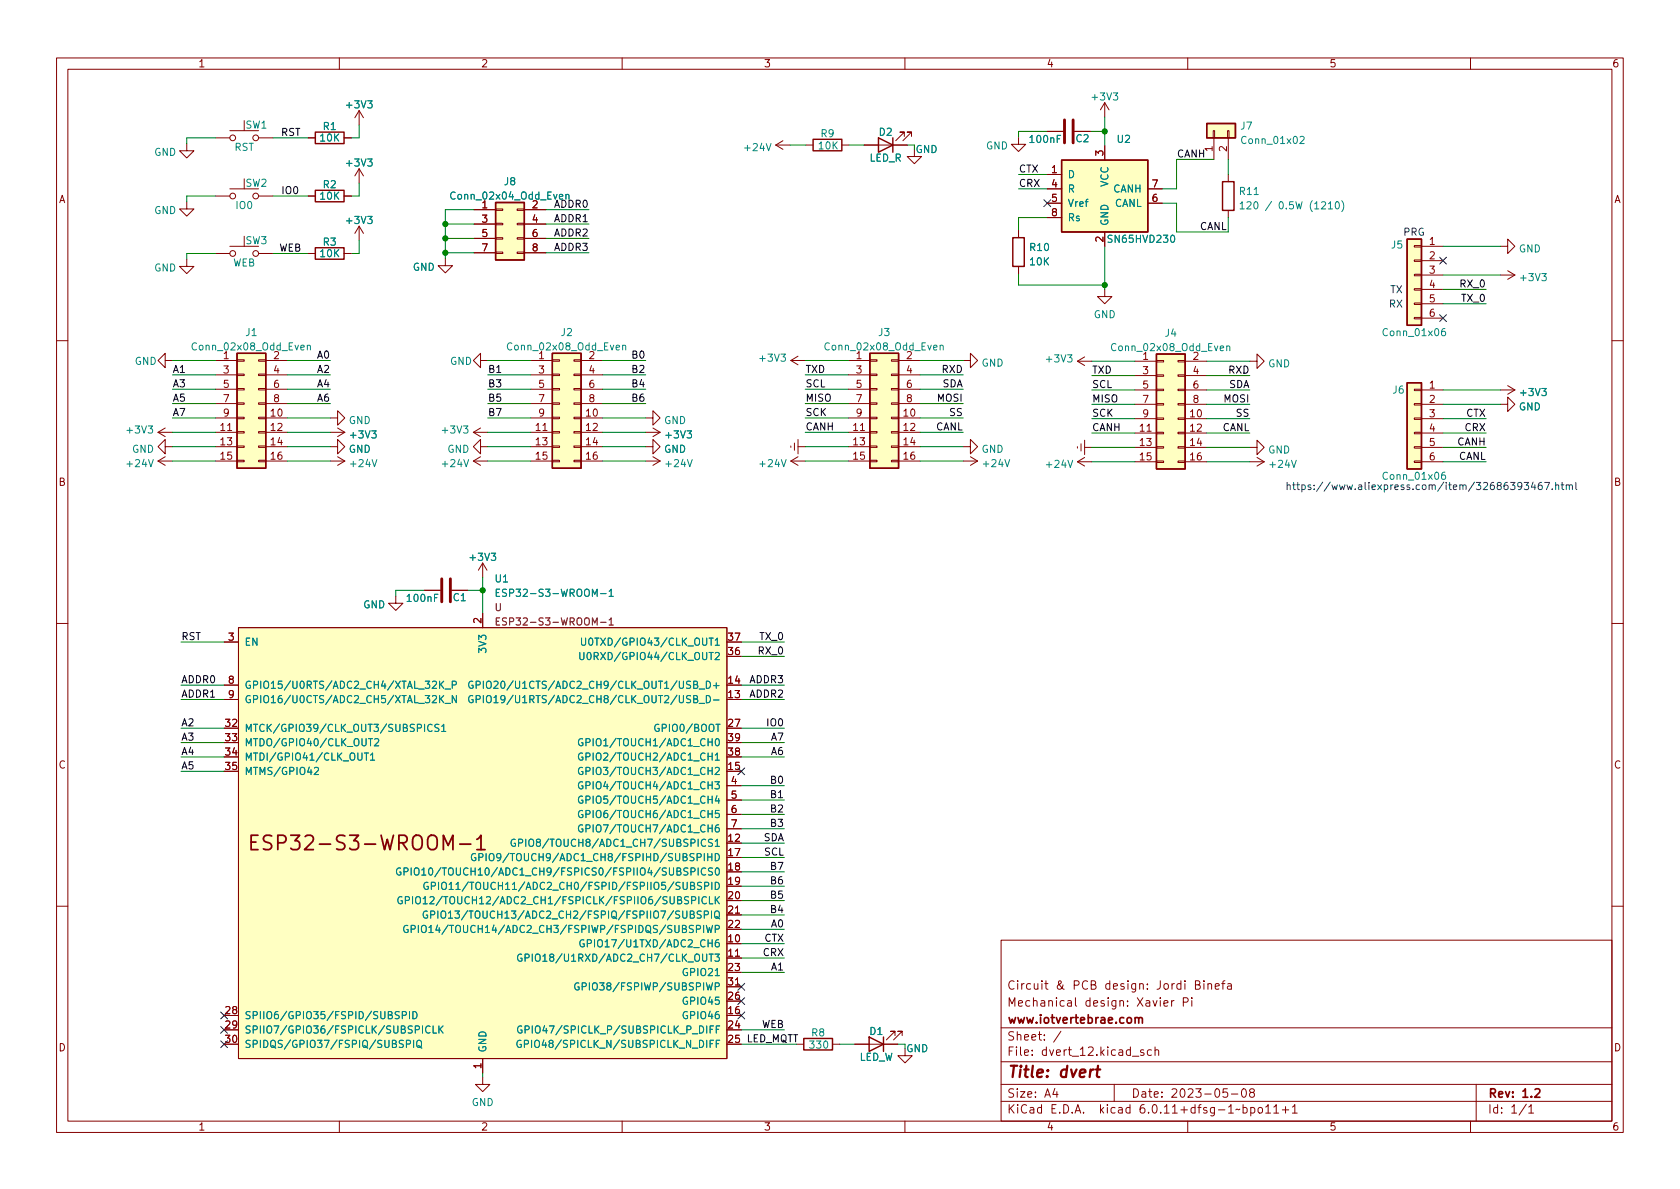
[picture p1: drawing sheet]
<svg xmlns="http://www.w3.org/2000/svg" width="297mm" height="210mm" viewBox="0 0 297 210" stroke-linecap="round" stroke-linejoin="round" font-family="sans-serif">
<g fill="none" stroke="#840000" stroke-width=".18">
<path d="M10 10.2h277v190.1h-277zM12 12.2h273v186.1h-273zM60 10.2v2M63.5 19.6l-.8 1.2M63.5 19.6v2.5M63.5 19.6l.8 1.2M110 10.2v2M160 10.2v2M195.3 18.2l-.7 1.2M195.3 18.2v2.5M195.3 18.2l.8 1.2M210 10.2v2"/>
<path d="M260 10.2v2M33 25.4v1.3h1.3l-1.3 1.2-1.3-1.2h1.3M33 35.7v1.3h1.3l-1.3 1.2-1.3-1.2h1.3M38.1 24.4h2.5M38.1 34.7h2.5M40.6 33.4h5.1M40.6 23.1h5.1M45.7 24.4h2.6M45.7 34.7h2.6M54.5 24.4h1.3M54.5 34.7h1.3M60.8 24.4h1.3"/>
<path d="M60.8 34.7h1.3M63.5 29.8v2.6M63.5 40v2.5M63.5 29.8l-.8 1.3M63.5 29.8l.8 1.3M63.5 40l-.8 1.3M63.5 40l.8 1.3M83.8 37.1h3.8M83.8 39.6h3.8M87.6 39.5h1.3v.2h-1.3zM87.6 37h1.3v.2h-1.3zM91.4 39.5h1.3v.2h-1.3z"/>
<path d="M91.4 37h1.3v.2h-1.3zM92.7 37.1h3.8M92.7 39.6h3.8M137.2 25.6h2.5M137.2 25.6l1.2 .8M138.4 24.9l-1.2 .7M142.5 25.6h1.3M148.8 25.6h1.3M152.8 25.6h7.6M159.9 24.1v-.7h-.8h.8l-1.5 1.5M161.2 24.1v-.7h-.8h.8l-1.6 1.5M161.7 26.4v1.3h1.2l-1.2 1.3-1.3-1.3h1.3"/>
<path d="M180.1 24.3v1.2h1.3l-1.3 1.3-1.3-1.3h1.3M185.2 30.9h2.5M185.2 33.4h2.5M185.2 35.9h2.5M185.2 38.5h2.5M185.2 23.2h2.8M190 23.2h2.8M195.3 25.8v2.5M202.9 33.4h2.6M202.9 35.9h2.6M214.5 23.1h.3v1.3h-.3zM214.6 24.4v3.8"/>
<path d="M217 23.1h.3v1.3h-.3zM217.2 24.4v3.8M217.2 30.9v1.2M217.2 37.2v1.3M33 45.8v1.3h1.3l-1.3 1.3-1.3-1.3h1.3M38.1 44.8h2.5M40.6 43.6h5.1M45.7 44.8h2.6M54.5 44.8h1.3M60.8 44.8h1.3M78.7 45.7v1.3h1.3l-1.3 1.3-1.2-1.3h1.2M83.8 42.2h3.8"/>
<path d="M83.8 44.7h3.8M87.6 44.6h1.3v.2h-1.3zM87.6 42h1.3v.3h-1.3zM91.4 44.6h1.3v.2h-1.3zM91.4 42h1.3v.3h-1.3zM92.7 42.2h3.8M92.7 44.7h3.8M180.1 40.8v1.2M180.1 47.1v1.3M195.3 51.2v1.2h1.3l-1.3 1.3-1.2-1.3h1.2M195.3 41v2.6M250.1 56.1h1.2v.3h-1.2z"/>
<path d="M250.1 53.6h1.2v.2h-1.2zM250.1 51h1.2v.3h-1.2zM250.1 48.5h1.2v.3h-1.2zM250.1 46h1.2v.2h-1.2zM250.1 43.4h1.2v.3h-1.2zM251.3 48.6h3.8M251.3 43.6h3.8M251.3 46.1h3.8M251.3 51.2h3.8M251.3 53.7h3.8M251.3 56.3h3.8M265.3 43.6h1.3v-1.3l1.2 1.3-1.2 1.2v-1.2"/>
<path d="M265.3 48.6h2.5M266.6 47.9l1.2 .7M267.8 48.6l-1.2 .8M10 60.2h2M27.9 76.4h2.6M27.9 76.4l1.3 .8M29.2 79v-1.3l-1.3 1.3 1.3 1.3v-1.3h1.3M29.2 63.7v-1.2l-1.3 1.2 1.3 1.3v-1.3h1.3M29.2 75.7l-1.3 .7M38.1 76.4h3.8M38.1 79h3.8M38.1 63.7h3.8"/>
<path d="M38.1 73.9h3.8M38.1 66.3h3.8M38.1 68.8h3.8M38.1 71.4h3.8M40.2 76.1h.8M41.9 78.9h1.3v.2h-1.3zM41.9 76.3h1.3v.3h-1.3zM41.9 73.8h1.3v.2h-1.3zM41.9 71.2h1.3v.3h-1.3zM41.9 68.7h1.3v.3h-1.3zM41.9 66.2h1.3v.2h-1.3zM41.9 63.6h1.3v.3h-1.3z"/>
<path d="M45.7 78.9h1.3v.2h-1.3zM45.7 76.3h1.3v.3h-1.3zM45.7 73.8h1.3v.2h-1.3zM45.7 71.2h1.3v.3h-1.3zM45.7 68.7h1.3v.3h-1.3zM45.7 66.2h1.3v.2h-1.3zM45.7 63.6h1.3v.3h-1.3zM47 76.4h3.8M47 79h3.8M47 63.7h3.8M47 73.9h3.8M47 66.3h3.8"/>
<path d="M47 68.8h3.8M47 71.4h3.8M58.4 79h1.3v-1.3l1.3 1.3-1.3 1.3v-1.3M58.4 73.9h1.3v-1.3l1.3 1.3-1.3 1.3v-1.3M58.4 76.4h2.6M59.7 75.7l1.3 .7M61 76.4l-1.3 .8M83.7 76.4h2.5M83.7 76.4l1.3 .8M85 79v-1.3l-1.3 1.3 1.3 1.3v-1.3h1.2M85 63.7v-1.2l-1.3 1.2 1.3 1.3v-1.3h1.2M85 75.7l-1.3 .7"/>
<path d="M93.9 76.4h3.8M93.9 79h3.8M93.9 63.7h3.8M93.9 73.9h3.8M93.9 66.3h3.8M93.9 68.8h3.8M93.9 71.4h3.8M96 76.1h.7M97.7 78.9h1.2v.2h-1.2zM97.7 76.3h1.2v.3h-1.2zM97.7 73.8h1.2v.2h-1.2zM97.7 71.2h1.2v.3h-1.2z"/>
<path d="M97.7 68.7h1.2v.3h-1.2zM97.7 66.2h1.2v.2h-1.2zM97.7 63.6h1.2v.3h-1.2zM101.5 78.9h1.2v.2h-1.2zM101.5 76.3h1.2v.3h-1.2zM101.5 73.8h1.2v.2h-1.2zM101.5 71.2h1.2v.3h-1.2zM101.5 68.7h1.2v.3h-1.2zM101.5 66.2h1.2v.2h-1.2zM101.5 63.6h1.2v.3h-1.2zM102.7 76.4h3.9M102.7 79h3.9"/>
<path d="M102.7 63.7h3.9M102.7 73.9h3.9M102.7 66.3h3.9M102.7 68.8h3.9M102.7 71.4h3.9M114.2 73.9h1.2v-1.3l1.3 1.3-1.3 1.3v-1.3M114.2 79h1.2v-1.3l1.3 1.3-1.3 1.3v-1.3M114.2 76.4h2.5M115.4 75.7l1.3 .7M116.7 76.4l-1.3 .8M139.8 78.9v.2M139.8 63.7h2.6"/>
<path d="M139.8 63.7l1.3 .8M140.5 78.4v1.2M141.1 79h1.3M141.1 77.7v2.6M141.1 63l-1.3 .7M150 76.4h3.8M150 79h3.8M150 63.7h3.8M150 73.9h3.8M150 66.3h3.8M150 68.8h3.8M150 71.4h3.8"/>
<path d="M152.1 76.1h.8M153.8 78.9h1.3v.2h-1.3zM153.8 76.3h1.3v.3h-1.3zM153.8 73.8h1.3v.2h-1.3zM153.8 71.2h1.3v.3h-1.3zM153.8 68.7h1.3v.3h-1.3zM153.8 66.2h1.3v.2h-1.3zM153.8 63.6h1.3v.3h-1.3zM157.6 78.9h1.3v.2h-1.3zM157.6 76.3h1.3v.3h-1.3zM157.6 73.8h1.3v.2h-1.3zM157.6 71.2h1.3v.3h-1.3z"/>
<path d="M157.6 68.7h1.3v.3h-1.3zM157.6 66.2h1.3v.2h-1.3zM157.6 63.6h1.3v.3h-1.3zM158.9 76.4h3.8M158.9 79h3.8M158.9 63.7h3.8M158.9 73.9h3.8M158.9 66.3h3.8M158.9 68.8h3.8M158.9 71.4h3.8M170.3 63.7h1.3v-1.2l1.2 1.2-1.2 1.3v-1.3M170.3 79h1.3v-1.3l1.2 1.3-1.2 1.3v-1.3"/>
<path d="M190.5 63.9l1.3 .7M190.5 63.9h2.5M190.5 79v.2M191.1 78.5v1.3M191.8 79.1h1.2M191.8 63.1l-1.3 .8M191.8 77.8v2.6M200.7 69h3.8M200.7 71.5h3.8M200.7 74h3.8M200.7 76.6h3.8M200.7 79.1h3.8"/>
<path d="M200.7 63.9h3.8M200.7 66.4h3.8M202.8 76.3h.7M204.5 79h1.2v.2h-1.2zM204.5 76.4h1.2v.3h-1.2zM204.5 73.9h1.2v.3h-1.2zM204.5 71.4h1.2v.2h-1.2zM204.5 68.8h1.2v.3h-1.2zM204.5 66.3h1.2v.2h-1.2zM204.5 63.7h1.2v.3h-1.2zM208.3 79h1.2v.2h-1.2zM208.3 76.4h1.2v.3h-1.2z"/>
<path d="M208.3 73.9h1.2v.3h-1.2zM208.3 71.4h1.2v.2h-1.2zM208.3 68.8h1.2v.3h-1.2zM208.3 66.3h1.2v.2h-1.2zM208.3 63.7h1.2v.3h-1.2zM209.5 69h3.9M209.5 71.5h3.9M209.5 74h3.9M209.5 76.6h3.9M209.5 79.1h3.9M209.5 63.9h3.9M209.5 66.4h3.9"/>
<path d="M221 79.1h1.2v-1.3l1.3 1.3-1.3 1.3v-1.3M221 63.9h1.2v-1.3l1.3 1.3-1.3 1.2v-1.2M250.1 79h1.2v.2h-1.2zM250.1 76.4h1.2v.3h-1.2zM250.1 73.9h1.2v.3h-1.2zM250.1 71.4h1.2v.2h-1.2zM250.1 68.8h1.2v.3h-1.2zM251.3 69h3.8M251.3 71.5h3.8M251.3 74h3.8M251.3 76.6h3.8M251.3 79.1h3.8"/>
<path d="M265.3 71.5h1.3v-1.3l1.2 1.3-1.2 1.3v-1.3M265.3 69h2.5M266.6 68.2l1.2 .8M267.8 69l-1.2 .7M285 60.2h2M27.9 81.5h2.6M27.9 81.5l1.3 .8M29.2 80.8l-1.3 .7M38.1 81.5h3.8M41.9 81.4h1.3v.3h-1.3zM45.7 81.4h1.3v.3h-1.3zM47 81.5h3.8"/>
<path d="M58.4 81.5h2.6M59.7 80.8l1.3 .7M61 81.5l-1.3 .8M83.7 81.5h2.5M83.7 81.5l1.3 .8M85 80.8l-1.3 .7M85.3 99.6v2.5M85.3 99.6l-.7 1.2M85.3 99.6l.8 1.2M93.9 81.5h3.8M97.7 81.4h1.2v.3h-1.2zM101.5 81.4h1.2v.3h-1.2z"/>
<path d="M102.7 81.5h3.9M114.2 81.5h2.5M115.4 80.8l1.3 .7M116.7 81.5l-1.3 .8M139.8 81.5h2.6M139.8 81.5l1.3 .8M141.1 80.8l-1.3 .7M150 81.5h3.8M153.8 81.4h1.3v.3h-1.3zM157.6 81.4h1.3v.3h-1.3zM158.9 81.5h3.8M170.3 81.5h2.5"/>
<path d="M171.6 80.8l1.2 .7M172.8 81.5l-1.2 .8M190.5 81.7h2.5M190.5 81.7l1.3 .7M191.8 80.9l-1.3 .8M200.7 81.7h3.8M204.5 81.5h1.2v.3h-1.2zM208.3 81.5h1.2v.3h-1.2zM209.5 81.7h3.9M221 81.7h2.5M222.2 80.9l1.3 .8M223.5 81.7l-1.3 .7"/>
<path d="M250.1 81.5h1.2v.3h-1.2zM251.3 81.7h3.8M10 110.2h2M39.6 113.5h2.6M42.2 111h86.3v76.2h-86.3zM70 105.4v1.3h1.2l-1.2 1.2-1.3-1.2h1.3M75.1 104.4h2.8M79.9 104.4h2.8M85.3 108.5v2.5M128.5 113.5h2.6M128.5 116.1h2.6M285 110.2h2"/>
<path d="M39.6 123.7h2.6M39.6 121.2h2.6M39.6 136.4h2.6M39.6 128.8h2.6M39.6 131.3h2.6M39.6 133.9h2.6M128.5 123.7h2.6M128.5 121.2h2.6M128.5 136.4h2.6M128.5 128.8h2.6M128.5 131.3h2.6M128.5 133.9h2.6"/>
<path d="M128.5 138.9h2.6M128.5 149.1h2.6M128.5 151.6h2.6M128.5 154.2h2.6M128.5 156.7h2.6M128.5 159.3h2.6M128.5 141.5h2.6M128.5 144h2.6M128.5 146.6h2.6M10 160.2h2M39.6 179.6h2.6M128.5 166.9h2.6"/>
<path d="M128.5 169.4h2.6M128.5 179.6h2.6M128.5 161.8h2.6M128.5 164.3h2.6M128.5 172h2.6M128.5 177h2.6M128.5 174.5h2.6M130 169.1h.8M130 161.5h.8M130 174.2h.8M177 166.3h108v32h-108zM184.7 173.9h.6"/>
<path d="M184.9 173.4v1.3l.4 .2M188.8 177h.6v.9M189.4 177.3l-.5 .1a.29 .29 0 0 0-.2 .2 .29 .29 0 0 0 .2 .3h.5M190.1 176.4v1.3l.3 .2M199.4 177.8v.1M199.4 177v.1M202.9 174.8v.1M202.9 174v.1M285 160.2h2M39.6 184.7h2.6M39.6 182.1h2.6M60 198.3v2"/>
<path d="M85.3 190.5v1.3h1.3l-1.3 1.2-1.2-1.2h1.2M85.3 187.2v2.5M110 198.3v2M128.5 184.7h2.6M128.5 182.1h2.6M140.8 184.7h1.3M147.2 184.7h1.3M151.1 184.7h7.6M158.2 183.1v-.7h-.7h.7l-1.5 1.5M159.5 183.1v-.7h-.8h.8l-1.5 1.5M160 198.3v2M160 185.4v1.3h1.3l-1.3 1.3-1.3-1.3h1.3"/>
<path d="M177 194.8h108M177 191.8h108M177 187.8h108M177 181.8h108M182.5 186.5v.1M182.5 185.7v.1M184.6 183.8v.1M184.6 183v.1M187.6 182.4l-1.3 1.9M197 191.8v3M203.6 185.7l-.5-.1-.2 .3v.4l.1 .3h.6M204.2 185.8l.2-.2 .4 .1 .1 .9"/>
<path d="M204.2 185.1v1.5M210 198.3v2M217.7 193.5h1.2M219.7 192.6l.2-.1a.81 .81 0 0 1 .5 .7 .81 .81 0 0 1-.3 .8h-.1a.81 .81 0 0 1-.6-.6 .81 .81 0 0 1 .3-.8zM221.2 193.2l-.3-.3 .1-.2 .2-.2 .4 .1 .2 .2-.1 .2-.6 .2-.2 .3 .1 .4 .2 .1h.4l.2-.3-.1-.4-.2-.1M223.8 196.8h.8M225.2 195.8l.4-.5v1.5M225.2 196.8h.9M226.7 196.3h1.2M227.3 195.7v1.1M228.5 195.8l.4-.5v1.5M228.5 196.8h.9"/>
<path d="M260 198.3v2M261 191.8v6.5M270.3 195.8l.4-.5v1.5M270.3 196.8h.9"/>
<circle cx="41.1" cy="34.7" r=".51"/>
<circle cx="41.1" cy="24.4" r=".51"/>
<circle cx="45.2" cy="34.7" r=".51"/>
<circle cx="45.2" cy="24.4" r=".51"/>
<circle cx="41.1" cy="44.8" r=".51"/>
<circle cx="45.2" cy="44.8" r=".51"/>
</g>
<path d="M200.7 180.1l.2-.2 .4 .1v.9M201.3 180.1l.3-.2 .3 .1 .1 .9" fill="none" stroke="#840000" stroke-width=".3"/>
<g fill="none" stroke="#008484" stroke-width=".18">
<path d="M65 17.8h.8l-.4 .5 .3 .1v.6l-.1 .1-.6-.1M196.8 16.4h.8l-.4 .5 .4 .1v.6l-.2 .1-.6-.1M65 28.1h.8l-.4 .5 .3 .1v.6l-.1 .1-.6-.1M65 38.3h.8l-.4 .5 .3 .1v.5l-.1 .1-.6-.1M98.9 34.8l.6-.1v-.3h-.4l-.2 .2 .1 .6h.5M100.1 34.5l.1-.1h.3l.1 .8M100.1 34.4v.8M135.5 25.4l.4 1.3 .4-1.3M187.5 23.9h-.6v1.3M221.7 34.4h.8M229.9 24.2l.4-.1 .3 .4-.8 .9h.8M237.2 35.5a1.46 1.46 0 0 1 0 1.9"/>
<path d="M207.1 41.7l.2-.1a.68 .68 0 0 1 .4 .6 .68 .68 0 0 1-.4 .7l-.2-.2-.1-.3zM255.5 58.1l-.4 .1a.86 .86 0 0 0 0 1.2l.4-.2 .1-.4-.2-.2h-.4l-.1 .2M272.6 48.4h.8l-.4 .5 .3 .1v.5l-.1 .1-.6-.1M26.2 75.3h.8l-.4 .5 .3 .1v.6l-.2 .1-.5-.1M53.2 61.5l.6-.2-.1-.2-.3-.1-.2 .2v.6h.5M54.3 61.2l.2-.2 .3 .1 .1 .8M54.3 61v.9M65.7 76.2h.8l-.4 .5 .4 .1v.5l-.2 .2-.6-.2M82 75.3h.7l-.4 .5 .4 .1v.6l-.2 .1-.5-.1M108.9 61.5l.6-.2v-.2l-.4-.1-.2 .2 .1 .6h.5M110.1 61.2l.2-.2 .3 .1v.8M110.1 61v.9"/>
<path d="M121.5 76.2h.8l-.5 .5 .4 .1v.5l-.2 .2-.5-.2M138.1 62.6h.8l-.5 .5 .4 .1v.6l-.2 .1-.5-.1M165.1 61.5l.6-.2-.1-.2-.3-.1-.2 .2v.6h.5M166.2 61.2l.2-.2 .3 .1 .1 .8M166.2 61v.9M188.8 62.7h.7l-.4 .5 .4 .2v.5l-.2 .1-.5-.1M215.7 61.6l.7-.1-.1-.3h-.4l-.2 .2 .1 .6h.5M216.9 61.3l.2-.1h.3v.8M216.9 61.2v.8M272.6 68.7h.8l-.4 .5 .3 .1v.5l-.1 .2-.6-.2M26.3 81.3l.4 1.2 .4-1.2M65.8 81.3l.4 1.2 .4-1.2"/>
<path d="M82 81.3l.4 1.2 .5-1.2M86.9 97.8h.7l-.4 .5 .4 .1v.6l-.2 .1-.5-.1M121.5 81.3l.5 1.2 .4-1.2M138.1 81.3l.5 1.2 .4-1.2M177.7 81.3l.4 1.2 .4-1.2M188.8 81.4l.4 1.3 .5-1.3M228.3 81.4l.5 1.3 .4-1.3M255.5 83.5l-.4 .1a.86 .86 0 0 0 0 1.2l.4-.2 .1-.4-.2-.2h-.4l-.1 .2M77.4 105.1h-.6v1.3M104.7 105.5v-1.3l.5 .9 .4-.9v1.3M106.2 105h1M107.7 104.5l.4-.3v1.3"/>
<path d="M107.7 105.5h.7M125.4 115.4h.7M125.4 112.8h.7M125.7 112.8v1.3M125.7 115.4v1.2M126.5 115.5l.4-.1 .3 .3-.8 .9h.8M126.5 113.2l.3-.4v1.3M126.5 114.1h.7M55.6 135.8l.5-.1 .2 .4-.8 .9h.8M64.8 133.2v1.2M65.5 133.5l.4-.3v1.2M65.5 130.6v1.3"/>
<path d="M65.5 134.4h.7M66.2 130.7l.5-.1 .3 .4-.8 .9h.8M76.4 128.2a.6 .6 0 0 0-.8 .4 .6 .6 0 0 0 .6 .7l.2-.1M77.6 128.1h-.5l-.2 .1v.4l.6 .2 .1 .3-.2 .2h-.5M77.7 120.5v1.2M77.7 123v1.3M77.9 121l.6 .7M77.9 123.5l.6 .8M78.1 128.4l.4-.3v1.2M78.1 129.3h.7M78.5 120.5l-.8 .7M78.5 123l-.8 .7"/>
<path d="M78.7 124.4h1M78.7 121.8h1M80 121.1h.6l.1-.2-.1-.3-.6-.1v1.2M80.7 123v1.3l-.7-1.3v1.3M122.1 123.1l-.5-.1-.2 .1v.4l.6 .2 .1 .3-.2 .3-.5-.1M122.7 123.6l.5-.1 .1-.1v-.3l-.6-.1v1.3h.4l.2-.2 .1-.3-.3-.2M122.7 121.1l.5-.1 .1-.2v-.2l-.6-.1v1.2h.4l.2-.1 .1-.3-.3-.2M123.6 124.4h1M123.6 121.8h1M124.9 123a.64 .64 0 0 1 .7 .6 .64 .64 0 0 1-.7 .7zM124.9 120.5a.64 .64 0 0 1 .7 .6 .64 .64 0 0 1-.7 .6zM125.2 133.2v1.2"/>
<path d="M125.2 136.3h.7M125.2 133.8h.7M125.2 131.2h.7M125.2 138.8h.7M125.9 130.6v1.3M125.9 133.2v1.2M125.9 135.7v1.3M125.9 138.2v1.3M126.2 123.8h.9M126.2 121.2h.9M126.4 138.2h.8l-.4 .5 .3 .1v.6l-.2 .1-.5-.1M126.5 135.8l.4-.1 .3 .4-.8 .9h.8"/>
<path d="M126.5 133.5l.3-.3v1.2M126.5 134.4h.7M126.6 130.7l.2-.1a.68 .68 0 0 1 .4 .7 .68 .68 0 0 1-.4 .6l-.2-.1-.1-.4zM126.6 128.1h.7M126.6 120.8v.9M126.9 128.1v1.2M120.8 156v1l.2 .3 .4-.1 .1-.2v-1M121.6 153.5h-.5l-.2 .2 .1 .3 .6 .3v.3l-.2 .1h-.5M121.7 158.6h-.4l-.2 .1v.3l.5 .3 .1 .3-.2 .2h-.5M122.1 156.6h.6l.1-.2-.1-.3-.6-.1v1.3h.5l.2-.1v-.3l-.3-.3M122.2 154.1h.6l.1-.2-.1-.3-.6-.1v1.2M122.3 159.2h.6l.1-.2v-.3l-.7-.1v1.2"/>
<path d="M123.3 151.6l.6-.1 .1-.1-.1-.3-.6-.2v1.3M123.4 153.5v1.2M123.6 158.6v1.2M124 156.1l-.4-.1-.2 .1v.4l.5 .2 .1 .3-.2 .3-.5-.1M124.5 150.9v1.3M124.6 156.7l.6-.1 .1-.2v-.3l-.7-.1v1.3M124.8 148.5a.6 .6 0 0 0-.9 .4 .6 .6 0 0 0 .6 .8l.3-.2M124.8 153.6a.6 .6 0 0 0-.9 .4 .6 .6 0 0 0 .6 .7l.3-.1M124.9 158.7a.6 .6 0 0 0-.8 .4 .6 .6 0 0 0 .5 .7l.3-.1M125.1 150.9v1.3M125.1 151.5h.8M125.2 141.4h.7"/>
<path d="M125.2 143.9h.7M125.2 146.5h.7M125.4 158.6v1.2h.6M125.9 150.9v1.3M125.9 156v1.3M125.9 140.8v1.2M125.9 143.3v1.3M125.9 145.9v1.2M126 148.5l-.5-.1-.2 .2 .1 .3 .5 .3v.3l-.2 .2-.4-.1M126 153.5h-.5l-.2 .2 .1 .3 .5 .3v.3l-.2 .1h-.4M126.5 148.8l.3-.4v1.3M126.5 150.9a.64 .64 0 0 1 .7 .7 .64 .64 0 0 1-.7 .6z"/>
<path d="M126.5 156a.64 .64 0 0 1 .7 .7 .64 .64 0 0 1-.7 .6zM126.5 149.7h.7M126.5 158.6v1.2M126.6 153.6l.2-.1a.68 .68 0 0 1 .4 .6 .68 .68 0 0 1-.4 .6l-.2-.1-.1-.3zM126.6 159.1l.6 .7M126.8 140.7l-.3 .9h.8M127.1 145.9h-.4a.85 .85 0 0 0 0 1.2l.4-.1 .1-.4-.3-.3h-.2l-.2 .3M127.1 141.2v.8M127.1 143.3h-.6v.6l.1-.1 .5 .1 .1 .1-.1 .5-.2 .1-.4-.1M127.2 158.6l-.7 .7M70.6 178.9h-.5l-.2 .1v.4l.6 .2 .1 .3-.3 .2h-.4M71.1 179.5h.6l.2-.2-.1-.3-.7-.1v1.2"/>
<path d="M72.4 178.9v1.2M73 178.9a.64 .64 0 0 1 .7 .6 .64 .64 0 0 1-.7 .6zM120.7 161.1v1l.3 .3 .3-.1 .1-.2v-1M122 161.7l.6-.1 .1-.1v-.3l-.7-.1v1.3h.5l.2-.2 .1-.3-.3-.2M122.6 163.7l-.5-.1-.2 .2v.3l.6 .3 .1 .3-.2 .2-.5-.1M123.1 164.3l.6-.1 .2-.1-.1-.3-.7-.2v1.3M124 161.2l-.5-.1-.2 .1v.4l.6 .2 .1 .3-.3 .3-.4-.1M124.2 168.7v1l.3 .3 .3-.1 .2-.2v-1M124.4 163.6v1.3M124.5 161.8l.6-.1 .2-.2-.1-.3-.7-.1v1.3M124.9 163.6l.3 1.3 .2-.9 .3 .9 .3-1.3M124.9 173.8l.3 1.3 .2-.9 .3 .9 .3-1.3"/>
<path d="M125.2 166.2v1.2M125.2 166.8h.7M125.4 168.7h.7M125.7 168.7v1.3M125.8 161.1v1.3M125.9 166.2v1.2M126.4 168.7h.8l-.4 .5 .3 .1v.6l-.2 .1-.5-.1M126.4 161.3l.2-.2a.43 .43 0 0 1 .6 .4v.4a.42 .42 0 0 1-.4 .5 .42 .42 0 0 1-.5-.5zM126.5 164.3l.6-.1 .1-.1-.1-.3-.6-.2v1.3M126.5 174.5l.6-.1 .1-.2-.1-.3-.6-.1v1.3M126.5 172.5h.7M126.6 162.1l.7 .4"/>
<path d="M127.1 166.2h-.4a.85 .85 0 0 0 0 1.2l.4-.1 .1-.4-.3-.2h-.2l-.2 .2M71.9 184.6h.6l.1-.2-.1-.3-.6-.1v1.2M73.1 184v1.2M73.7 184.1l.3-.1a.43 .43 0 0 1 .5 .4v.4a.42 .42 0 0 1-.4 .4 .42 .42 0 0 1-.4-.4zM73.9 184.9l.7 .4M74.7 181.4v1.3M76 181.5a.6 .6 0 0 0-.8 .5 .6 .6 0 0 0 .6 .7l.2-.1M76.6 181.4v1.3h.6M77.6 181.4v1.3M77.8 182l.5 .7M78.3 181.4l-.7 .7M125 181.4v1.3"/>
<path d="M125 184v1.2M125.6 182h.4M125.6 184.6h.4M126.2 181.4h-.6v1.3M126.2 184h-.6v1.2M126.6 182h.5M126.6 184.6h.5M127.3 181.4h-.7v1.3M127.3 184h-.7v1.2"/>
</g>
<g fill="none" stroke="#840000" stroke-width=".25">
<path d="M55.8 23.4h5v2h-5zM55.8 33.6h5v2.1h-5zM87.6 35.8h5.1v10.2h-5.1zM143.8 24.6h5v2.1h-5zM155.3 24.4l2.6 1.2-2.6 1.3zM157.9 24.4v2.5M187.7 28.3h15.2v12.7h-15.2zM213.4 21.8h5v2.6h-5zM216.2 32.1h2v5.1h-2zM55.8 43.8h5v2h-5zM179.1 42h2v5.1h-2zM248.8 42.3h2.5v15.2h-2.5z"/>
<path d="M41.9 62.5h5.1v20.3h-5.1zM97.7 62.5h5v20.3h-5zM153.8 62.5h5.1v20.3h-5.1zM204.5 62.6h5v20.3h-5zM248.8 67.7h2.5v15.2h-2.5zM142.1 183.6h5.1v2.1h-5.1zM153.7 183.4l2.5 1.3-2.5 1.2zM156.2 183.4v2.5"/>
</g>
<g fill="#ffffc2" stroke="#ffffc2" stroke-width=".18">
<path d="M213.4 21.8h5v2.6h-5z"/>
<path d="M187.7 28.3h15.2v12.7h-15.2z"/>
<path d="M153.8 62.5h5.1v20.3h-5.1z"/>
<path d="M248.8 67.7h2.5v15.2h-2.5z"/>
<path d="M248.8 42.3h2.5v15.2h-2.5z"/>
<path d="M41.9 62.5h5.1v20.3h-5.1z"/>
<path d="M87.6 35.8h5.1v10.2h-5.1z"/>
<path d="M42.2 111h86.3v76.2h-86.3z"/>
<path d="M97.7 62.5h5v20.3h-5z"/>
<path d="M204.5 62.6h5v20.3h-5z"/>
</g>
<path d="M188.2 21.2v4.1M189.7 21.2v4.1M78.1 102.4v4M79.6 102.4v4" fill="none" stroke="#840000" stroke-width=".51"/>
<path d="M78.4 150.2v-2.5l.8 1.8 .9-1.8v2.5M81.3 149.3h1.9M84.3 148.4l.7-.7v2.5M84.3 150.2h1.5" fill="none" stroke="#840000" stroke-width=".32"/>
<path d="M104.7 110.5v-1.2l.5 .9 .4-.9v1.2M106.2 110h1M107.7 109.6l.4-.3v1.2M107.7 110.5h.7" fill="none" stroke="#840084" stroke-width=".18"/>
<g fill="none" stroke="#0000c2" stroke-width=".18">
<path d="M269.1 85.9l-.3 .2-.3-.1-.2-.1v-.3l.3-.3 .3 .1 .2 .2a.84 .84 0 0 1-.4 1h-.2M269.5 85.3h.8l-.4 .5 .3 .1v.6l-.2 .1-.5-.1M271.1 85.2l-.3 1h.7M271.4 85.7v.9M272.6 85.3l-.4 .1a.86 .86 0 0 0 0 1.2l.4-.1 .1-.5-.2-.2h-.3l-.2 .2M273.1 85.3h.9l-.6 1.3M274.4 86.5v.1M275.1 85.9l.1-.2 .3 .1 .1 .8M275.1 85.3v1.3M276 85.7h.5M276.2 85.3v1.1l.3 .2M276.9 85.9l.2-.2 .3 .1 .1 .8"/>
<path d="M276.9 85.7v.9M277.5 85.9l.2-.2 .3 .1v.8M278.6 85.3v1.1l.2 .2"/>
</g>
<g fill="none" stroke="#008400" stroke-width=".18">
<path d="M38.1 24.4h-5.1v1M38.1 34.7h-5.1v1M48.3 24.4h6.2M48.3 34.7h6.2M63.5 22.1v2.3h-1.4M63.5 32.4v2.3h-1.4M78.7 39.6h5.1M83.8 37.1h-5.1v8.6M96.5 39.6h7.6M96.5 37.1h7.6M139.7 25.6h2.8M150.1 25.6h2.7"/>
<path d="M160.4 25.6h1.3M180.1 30.9h5.1M180.1 33.4h5.1M185.2 23.2h-5.1v1.1M185.2 38.5h-5.1v2.3M192.8 23.2h2.5M195.3 20.7v5.1M205.5 35.9h2.5v5.1h9.2v-2.5M214.6 28.2h-6.6v5.2h-2.5M217.2 28.2v2.7M38.1 44.8h-5.1v1M48.3 44.8h6.2"/>
<path d="M63.5 42.5v2.3h-1.4M78.7 42.2h5.1M78.7 44.7h5.1M96.5 42.2h7.6M96.5 44.7h7.6M180.1 48.4v2h15.2M195.3 43.6v7.6M255.1 53.7h7.7M255.1 48.6h10.2M255.1 51.2h7.7M255.1 43.6h10.2M30.5 79h7.6"/>
<path d="M30.5 73.9h7.6M30.5 76.4h7.6M30.5 66.3h7.6M30.5 71.4h7.6M30.5 63.7h7.6M30.5 68.8h7.6M50.8 79h7.6M50.8 73.9h7.6M50.8 76.4h7.6M50.8 66.3h7.6M50.8 71.4h7.6M50.8 63.7h7.6"/>
<path d="M50.8 68.8h7.6M86.2 79h7.7M86.2 73.9h7.7M86.2 76.4h7.7M86.2 66.3h7.7M86.2 71.4h7.7M86.2 63.7h7.7M86.2 68.8h7.7M106.6 79h7.6M106.6 73.9h7.6M106.6 76.4h7.6M106.6 66.3h7.6"/>
<path d="M106.6 71.4h7.6M106.6 63.7h7.6M106.6 68.8h7.6M142.4 79h7.6M142.4 73.9h7.6M142.4 76.4h7.6M142.4 66.3h7.6M142.4 71.4h7.6M142.4 63.7h7.6M142.4 68.8h7.6M162.7 79h7.6M162.7 73.9h7.6"/>
<path d="M162.7 76.4h7.6M162.7 66.3h7.6M162.7 71.4h7.6M162.7 63.7h7.6M162.7 68.8h7.6M193 74h7.7M193 63.9h7.7M193 66.4h7.7M193 69h7.7M193 79.1h7.7M193 71.5h7.7M193 76.6h7.7"/>
<path d="M213.4 74h7.6M213.4 63.9h7.6M213.4 66.4h7.6M213.4 69h7.6M213.4 79.1h7.6M213.4 71.5h7.6M213.4 76.6h7.6M255.1 74h7.7M255.1 69h10.2M255.1 79.1h7.7M255.1 71.5h10.2M255.1 76.6h7.7"/>
<path d="M30.5 81.5h7.6M50.8 81.5h7.6M86.2 81.5h7.7M106.6 81.5h7.6M142.4 81.5h7.6M162.7 81.5h7.6M193 81.7h7.7M213.4 81.7h7.6M255.1 81.7h7.7M32 113.5h7.6M75.1 104.4h-5.1v1M82.7 104.4h2.6"/>
<path d="M85.3 102.1v6.4M131.1 116.1h7.6M131.1 113.5h7.6M32 123.7h7.6M32 121.2h7.6M32 133.9h7.6M32 128.8h7.6M32 136.4h7.6M32 131.3h7.6M131.1 123.7h7.6M131.1 121.2h7.6M131.1 138.9h7.6"/>
<path d="M131.1 133.9h7.6M131.1 128.8h7.6M131.1 131.3h7.6M131.1 159.3h7.6M131.1 156.7h7.6M131.1 144h7.6M131.1 141.5h7.6M131.1 149.1h7.6M131.1 146.6h7.6M131.1 151.6h7.6M131.1 154.2h7.6M131.1 169.4h7.6"/>
<path d="M131.1 161.8h7.6M131.1 172h7.6M131.1 164.3h7.6M131.1 166.9h7.6M85.3 189.7v.8M131.1 184.7h9.7M131.1 182.1h7.6M148.5 184.7h2.6M158.7 184.7h1.3"/>
</g>
<g fill="none" stroke="#000084" stroke-width=".18">
<path d="M184.6 35.3l1.2 1.2M185.8 35.3l-1.2 1.2M254.5 55.6l1.3 1.3M254.5 45.5l1.3 1.2M255.8 55.6l-1.3 1.3M255.8 45.5l-1.3 1.2M130.5 135.8l1.2 1.2M131.7 135.8l-1.2 1.2M39 179l1.2 1.2M40.2 179l-1.2 1.2M130.5 179l1.2 1.2M130.5 176.4l1.2 1.2"/>
<path d="M130.5 173.9l1.2 1.2M131.7 179l-1.2 1.2M131.7 176.4l-1.2 1.2M131.7 173.9l-1.2 1.2M39 181.5l1.2 1.2M39 184l1.2 1.3M40.2 181.5l-1.2 1.2M40.2 184l-1.2 1.3"/>
</g>
<g fill="#008400" stroke="#008400" stroke-width=".18">
<circle cx="195.3" cy="50.4" r=".46"/>
<circle cx="195.3" cy="23.2" r=".46"/>
<circle cx="85.3" cy="104.4" r=".46"/>
<circle cx="78.7" cy="44.7" r=".46"/>
<circle cx="78.7" cy="42.2" r=".46"/>
<circle cx="78.7" cy="39.6" r=".46"/>
</g>
<text font-size="3.5" fill="#840000" x="43.6" y="151.1">ESP32-S3-WROOM-1</text>
<g font-size="2.8" fill="#840000">
<text x="178" y="191.2">Title:</text>
<text x="187.3" y="191.2">dvert</text>
</g>
<g font-size="2.1" fill="#840000">
<text x="178" y="178.5">Mechanical</text>
<text x="178" y="175.5">Circuit</text>
<text x="186.7" y="175.5">&amp;</text>
<text x="189.8" y="175.5">PCB</text>
<text x="191.8" y="178.5">design:</text>
<text x="195.6" y="175.5">design:</text>
<text x="201.1" y="178.5">Xavier</text>
<text x="204.9" y="175.5">Jordi</text>
<text x="209.2" y="178.5">Pi</text>
<text x="211.7" y="175.5">Binefa</text>
<text x="178" y="184.5">Sheet:</text>
<text x="178" y="181.5">www.iotvertebrae.com</text>
<text x="178" y="187.2">File:</text>
<text x="184.4" y="187.2">dvert_12.kicad_sch</text>
<text x="178" y="197.4">KiCad</text>
<text x="178" y="194.6">Size:</text>
<text x="184.7" y="194.6">A4</text>
<text x="185.7" y="197.4">E.D.A.</text>
<text x="194.6" y="197.4">kicad</text>
<text x="200" y="194.6">Date:</text>
<text x="201.8" y="197.4">6.0.11+dfsg-1~bpo11+1</text>
<text x="207" y="194.6">2023-05-08</text>
<text x="263" y="194.6">Rev:</text>
<text x="263" y="197.4">Id:</text>
<text x="267.1" y="197.4">1/1</text>
<text x="269.1" y="194.6">1.2</text>
</g>
<g font-size="1.8" fill="#840000">
<text x="35" y="12.3">1</text>
<text x="85" y="12.3">2</text>
<text x="135" y="12.3">3</text>
<text x="185" y="12.3">4</text>
<text x="235" y="12.3">5</text>
<text x="285" y="12.3">6</text>
<text x="195.1" y="27.7" transform="rotate(-90 195.1 27.7)">3</text>
<text x="214.4" y="27" transform="rotate(-90 214.4 27)">1</text>
<text x="216.9" y="27" transform="rotate(-90 216.9 27)">2</text>
<text x="185.8" y="30.6">1</text>
<text x="185.8" y="33.1">4</text>
<text x="185.8" y="35.7">5</text>
<text x="203.5" y="35.7">6</text>
<text x="203.5" y="33.1">7</text>
<text x="10.4" y="36.3">A</text>
<text x="85" y="36.8">1</text>
<text x="85" y="39.4">3</text>
<text x="85" y="41.9">5</text>
<text x="93.9" y="36.8">2</text>
<text x="93.9" y="39.4">4</text>
<text x="93.9" y="41.9">6</text>
<text x="185.8" y="38.2">8</text>
<text x="285.4" y="36.3">A</text>
<text x="85" y="44.4">7</text>
<text x="93.9" y="44.4">8</text>
<text x="195.1" y="43" transform="rotate(-90 195.1 43)">2</text>
<text x="252.6" y="43.3">1</text>
<text x="252.6" y="45.8">2</text>
<text x="252.6" y="48.4">3</text>
<text x="252.6" y="50.9">4</text>
<text x="252.6" y="53.5">5</text>
<text x="252.6" y="56">6</text>
<text x="39.3" y="63.5">1</text>
<text x="48.2" y="63.5">2</text>
<text x="95.1" y="63.5">1</text>
<text x="104" y="63.5">2</text>
<text x="151.2" y="63.5">1</text>
<text x="160.1" y="63.5">2</text>
<text x="201.9" y="63.6">1</text>
<text x="210.8" y="63.6">2</text>
<text x="39.3" y="66">3</text>
<text x="39.3" y="68.6">5</text>
<text x="39.3" y="71.1">7</text>
<text x="48.2" y="66">4</text>
<text x="48.2" y="68.6">6</text>
<text x="48.2" y="71.1">8</text>
<text x="95.1" y="66">3</text>
<text x="95.1" y="68.6">5</text>
<text x="95.1" y="71.1">7</text>
<text x="104" y="66">4</text>
<text x="104" y="68.6">6</text>
<text x="104" y="71.1">8</text>
<text x="151.2" y="66">3</text>
<text x="151.2" y="68.6">5</text>
<text x="151.2" y="71.1">7</text>
<text x="160.1" y="66">4</text>
<text x="160.1" y="68.6">6</text>
<text x="160.1" y="71.1">8</text>
<text x="201.9" y="66.2">3</text>
<text x="201.9" y="68.7">5</text>
<text x="201.9" y="71.2">7</text>
<text x="210.8" y="66.2">4</text>
<text x="210.8" y="68.7">6</text>
<text x="210.8" y="71.2">8</text>
<text x="252.6" y="68.7">1</text>
<text x="252.6" y="71.2">2</text>
<text x="38.7" y="76.2">11</text>
<text x="39.3" y="73.7">9</text>
<text x="47.6" y="73.7">10</text>
<text x="47.6" y="76.2">12</text>
<text x="94.5" y="76.2">11</text>
<text x="95.1" y="73.7">9</text>
<text x="103.4" y="73.7">10</text>
<text x="103.4" y="76.2">12</text>
<text x="150.6" y="76.2">11</text>
<text x="151.2" y="73.7">9</text>
<text x="159.5" y="73.7">10</text>
<text x="159.5" y="76.2">12</text>
<text x="201.3" y="76.3">11</text>
<text x="201.9" y="73.8">9</text>
<text x="210.2" y="73.8">10</text>
<text x="210.2" y="76.3">12</text>
<text x="252.6" y="73.8">3</text>
<text x="252.6" y="76.3">4</text>
<text x="38.7" y="78.7">13</text>
<text x="38.7" y="81.3">15</text>
<text x="47.6" y="78.7">14</text>
<text x="47.6" y="81.3">16</text>
<text x="94.5" y="78.7">13</text>
<text x="94.5" y="81.3">15</text>
<text x="103.4" y="78.7">14</text>
<text x="103.4" y="81.3">16</text>
<text x="150.6" y="78.7">13</text>
<text x="150.6" y="81.3">15</text>
<text x="159.5" y="78.7">14</text>
<text x="159.5" y="81.3">16</text>
<text x="201.3" y="78.9">13</text>
<text x="201.3" y="81.4">15</text>
<text x="210.2" y="78.9">14</text>
<text x="210.2" y="81.4">16</text>
<text x="252.6" y="78.9">5</text>
<text x="252.6" y="81.4">6</text>
<text x="10.3" y="86.3">B</text>
<text x="285.3" y="86.3">B</text>
<text x="40.2" y="113.3">3</text>
<text x="85.1" y="110.4" transform="rotate(-90 85.1 110.4)">2</text>
<text x="128.5" y="113.3">37</text>
<text x="128.5" y="115.8">36</text>
<text x="40.2" y="120.9">8</text>
<text x="40.2" y="123.4">9</text>
<text x="128.5" y="123.4">13</text>
<text x="128.5" y="120.9">14</text>
<text x="39.6" y="128.5">32</text>
<text x="39.6" y="131.1">33</text>
<text x="128.5" y="128.5">27</text>
<text x="128.5" y="131.1">39</text>
<text x="10.3" y="136.3">C</text>
<text x="39.6" y="133.6">34</text>
<text x="39.6" y="136.1">35</text>
<text x="128.5" y="136.1">15</text>
<text x="128.5" y="133.6">38</text>
<text x="285.3" y="136.3">C</text>
<text x="129.1" y="138.7">4</text>
<text x="129.1" y="141.2">5</text>
<text x="129.1" y="143.8">6</text>
<text x="128.5" y="148.8">12</text>
<text x="129.1" y="146.3">7</text>
<text x="128.5" y="151.4">17</text>
<text x="128.5" y="153.9">18</text>
<text x="128.5" y="156.5">19</text>
<text x="128.5" y="159">20</text>
<text x="128.5" y="161.5">21</text>
<text x="128.5" y="166.6">10</text>
<text x="128.5" y="164.1">22</text>
<text x="128.5" y="169.2">11</text>
<text x="128.5" y="171.7">23</text>
<text x="39.6" y="179.3">28</text>
<text x="128.5" y="179.3">16</text>
<text x="128.5" y="176.8">26</text>
<text x="128.5" y="174.2">31</text>
<text x="39.6" y="181.9">29</text>
<text x="39.6" y="184.4">30</text>
<text x="128.5" y="181.9">24</text>
<text x="128.5" y="184.4">25</text>
<text x="10.3" y="186.3">D</text>
<text x="85.1" y="189.1" transform="rotate(-90 85.1 189.1)">1</text>
<text x="285.3" y="186.3">D</text>
<text x="35" y="200.3">1</text>
<text x="85" y="200.3">2</text>
<text x="135" y="200.3">3</text>
<text x="185" y="200.3">4</text>
<text x="235" y="200.3">5</text>
<text x="285" y="200.3">6</text>
</g>
<g font-size="1.8" fill="#008484">
<text x="43.3" y="23.1">SW1</text>
<text x="57" y="23.4">R1</text>
<text x="60.9" y="19.5">+3V3</text>
<text x="192.7" y="18.1">+3V3</text>
<text x="219.2" y="23.3">J7</text>
<text x="27.2" y="27.9">GND</text>
<text x="41.4" y="27.1">RST</text>
<text x="56.4" y="25.4">10K</text>
<text x="60.9" y="29.8">+3V3</text>
<text x="131.3" y="27.1">+24V</text>
<text x="144.5" y="26.8">10K</text>
<text x="145" y="24.6">R9</text>
<text x="153.7" y="29">LED_R</text>
<text x="155.3" y="24.4">D2</text>
<text x="161.8" y="27.4">GND</text>
<text x="174.3" y="26.8">GND</text>
<text x="181.8" y="25.7">100nF</text>
<text x="190.1" y="25.5">C2</text>
<text x="197.3" y="25.6">U2</text>
<text x="219.2" y="25.8">Conn_01x02</text>
<text x="43.3" y="33.4">SW2</text>
<text x="56.4" y="35.7">10K</text>
<text x="57" y="33.7">R2</text>
<text x="79.4" y="35.7">Conn_02x04_Odd_Even</text>
<text x="89" y="33.1">J8</text>
<text x="188.7" y="31.9">D</text>
<text x="188.7" y="34.4">R</text>
<text x="196.3" y="33.1" transform="rotate(-90 196.3 33.1)">VCC</text>
<text x="196.8" y="34.4">CANH</text>
<text x="219" y="34.9">R11</text>
<text x="27.2" y="38.2">GND</text>
<text x="41.5" y="37.3">IO0</text>
<text x="60.9" y="40">+3V3</text>
<text x="188.7" y="37">Vref</text>
<text x="188.7" y="39.5">Rs</text>
<text x="196.3" y="40" transform="rotate(-90 196.3 40)">GND</text>
<text x="197.1" y="37">CANL</text>
<text x="219" y="37.4">120</text>
<text x="223.7" y="37.4">/</text>
<text x="226.2" y="37.4">0.5W</text>
<text x="231.7" y="37.4">(1210)</text>
<text x="41.2" y="47.5">WEB</text>
<text x="43.3" y="43.6">SW3</text>
<text x="56.4" y="45.8">10K</text>
<text x="57" y="43.8">R3</text>
<text x="181.9" y="44.8">R10</text>
<text x="181.9" y="47.3">10K</text>
<text x="195.6" y="43.3">SN65HVD230</text>
<text x="245.9" y="44.3">J5</text>
<text x="268.5" y="45">GND</text>
<text x="27.2" y="48.4">GND</text>
<text x="72.9" y="48.3">GND</text>
<text x="268.5" y="50.1">+3V3</text>
<text x="43.3" y="59.8">J1</text>
<text x="99" y="59.8">J2</text>
<text x="155.2" y="59.8">J3</text>
<text x="193.3" y="56.6">GND</text>
<text x="205.8" y="59.9">J4</text>
<text x="244.2" y="59.8">Conn_01x06</text>
<text x="23.8" y="64.9">GND</text>
<text x="33.6" y="62.3">Conn_02x08_Odd_Even</text>
<text x="79.5" y="64.9">GND</text>
<text x="89.4" y="62.3">Conn_02x08_Odd_Even</text>
<text x="134" y="64.3">+3V3</text>
<text x="145.5" y="62.3">Conn_02x08_Odd_Even</text>
<text x="173.5" y="65.2">GND</text>
<text x="184.6" y="64.5">+3V3</text>
<text x="196.2" y="62.5">Conn_02x08_Odd_Even</text>
<text x="224.2" y="65.3">GND</text>
<text x="246.1" y="70">J6</text>
<text x="268.5" y="70.4">+3V3</text>
<text x="22.1" y="77">+3V3</text>
<text x="61.6" y="77.9">+3V3</text>
<text x="61.6" y="75.4">GND</text>
<text x="77.8" y="77">+3V3</text>
<text x="117.4" y="75.4">GND</text>
<text x="117.4" y="77.9">+3V3</text>
<text x="268.5" y="73">GND</text>
<text x="22.1" y="83">+24V</text>
<text x="23.3" y="80.4">GND</text>
<text x="61.6" y="83">+24V</text>
<text x="61.6" y="80.4">GND</text>
<text x="77.8" y="83">+24V</text>
<text x="79" y="80.4">GND</text>
<text x="117.4" y="83">+24V</text>
<text x="117.4" y="80.4">GND</text>
<text x="134" y="83">+24V</text>
<text x="173.5" y="83">+24V</text>
<text x="173.5" y="80.4">GND</text>
<text x="184.6" y="83.1">+24V</text>
<text x="224.2" y="80.6">GND</text>
<text x="224.2" y="83.1">+24V</text>
<text x="82.7" y="99.5">+3V3</text>
<text x="64.2" y="108">GND</text>
<text x="71.7" y="106.8">100nF</text>
<text x="80" y="106.7">C1</text>
<text x="87.4" y="103.4">U1</text>
<text x="87.4" y="105.9">ESP32-S3-WROOM-1</text>
<text x="43.2" y="114.6">EN</text>
<text x="86.4" y="115.7" transform="rotate(-90 86.4 115.7)">3V3</text>
<text x="102.1" y="117.1">U0RXD/GPIO44/CLK_OUT2</text>
<text x="102.4" y="114.6">U0TXD/GPIO43/CLK_OUT1</text>
<text x="43.2" y="122.2">GPIO15/U0RTS/ADC2_CH4/XTAL_32K_P</text>
<text x="43.2" y="124.7">GPIO16/U0CTS/ADC2_CH5/XTAL_32K_N</text>
<text x="82.5" y="124.7">GPIO19/U1RTS/ADC2_CH8/CLK_OUT2/USB_D-</text>
<text x="82.5" y="122.2">GPIO20/U1CTS/ADC2_CH9/CLK_OUT1/USB_D+</text>
<text x="43.2" y="129.8">MTCK/GPIO39/CLK_OUT3/SUBSPICS1</text>
<text x="115.4" y="129.8">GPIO0/BOOT</text>
<text x="43.2" y="132.3">MTDO/GPIO40/CLK_OUT2</text>
<text x="43.2" y="134.9">MTDI/GPIO41/CLK_OUT1</text>
<text x="43.2" y="137.4">MTMS/GPIO42</text>
<text x="102" y="137.4">GPIO3/TOUCH3/ADC1_CH2</text>
<text x="102" y="134.9">GPIO2/TOUCH2/ADC1_CH1</text>
<text x="102" y="132.3">GPIO1/TOUCH1/ADC1_CH0</text>
<text x="102" y="140">GPIO4/TOUCH4/ADC1_CH3</text>
<text x="102" y="142.5">GPIO5/TOUCH5/ADC1_CH4</text>
<text x="102" y="145">GPIO6/TOUCH6/ADC1_CH5</text>
<text x="102" y="147.6">GPIO7/TOUCH7/ADC1_CH6</text>
<text x="69.8" y="155.2">GPIO10/TOUCH10/ADC1_CH9/FSPICS0/FSPIIO4/SUBSPICS0</text>
<text x="83" y="152.7">GPIO9/TOUCH9/ADC1_CH8/FSPIHD/SUBSPIHD</text>
<text x="90" y="150.1">GPIO8/TOUCH8/ADC1_CH7/SUBSPICS1</text>
<text x="70" y="160.3">GPIO12/TOUCH12/ADC2_CH1/FSPICLK/FSPIIO6/SUBSPICLK</text>
<text x="74.6" y="157.7">GPIO11/TOUCH11/ADC2_CH0/FSPID/FSPIIO5/SUBSPID</text>
<text x="71.1" y="165.4">GPIO14/TOUCH14/ADC2_CH3/FSPIWP/FSPIDQS/SUBSPIWP</text>
<text x="74.5" y="162.8">GPIO13/TOUCH13/ADC2_CH2/FSPIQ/FSPIIO7/SUBSPIQ</text>
<text x="102.2" y="167.9">GPIO17/U1TXD/ADC2_CH6</text>
<text x="91.2" y="170.4">GPIO18/U1RXD/ADC2_CH7/CLK_OUT3</text>
<text x="120.5" y="173">GPIO21</text>
<text x="101.3" y="175.5">GPIO38/FSPIWP/SUBSPIWP</text>
<text x="120.5" y="178.1">GPIO45</text>
<text x="43.2" y="180.6">SPIIO6/GPIO35/FSPID/SUBSPID</text>
<text x="43.2" y="183.1">SPIIO7/GPIO36/FSPICLK/SUBSPICLK</text>
<text x="43.2" y="185.7">SPIDQS/GPIO37/FSPIQ/SUBSPIQ</text>
<text x="91.1" y="185.7">GPIO48/SPICLK_N/SUBSPICLK_N_DIFF</text>
<text x="91.2" y="183.1">GPIO47/SPICLK_P/SUBSPICLK_P_DIFF</text>
<text x="120.5" y="180.6">GPIO46</text>
<text x="142.9" y="185.8">330</text>
<text x="143.3" y="183.6">R8</text>
<text x="153.6" y="183.4">D1</text>
<text x="86.4" y="186.2" transform="rotate(-90 86.4 186.2)">GND</text>
<text x="151.9" y="188">LED_W</text>
<text x="160.2" y="186.4">GND</text>
<text x="83.3" y="196">GND</text>
</g>
<g font-size="1.8">
<text x="49.6" y="24">RST</text>
<text x="208" y="27.8">CANH</text>
<text x="49.7" y="34.3">IO0</text>
<text x="180.1" y="33">CRX</text>
<text x="180.1" y="30.5">CTX</text>
<text x="97.9" y="36.7">ADDR0</text>
<text x="97.9" y="39.3">ADDR1</text>
<text x="97.9" y="41.8">ADDR2</text>
<text x="212.1" y="40.7">CANL</text>
<text x="49.3" y="44.5">WEB</text>
<text x="97.9" y="44.3">ADDR3</text>
<text x="258" y="50.8">RX_0</text>
<text x="258.3" y="53.4">TX_0</text>
<text x="30.5" y="65.9">A1</text>
<text x="56" y="65.9">A2</text>
<text x="56" y="63.4">A0</text>
<text x="86.2" y="65.9">B1</text>
<text x="111.5" y="65.9">B2</text>
<text x="111.5" y="63.4">B0</text>
<text x="142.4" y="65.9">TXD</text>
<text x="166.4" y="65.9">RXD</text>
<text x="30.5" y="71">A5</text>
<text x="30.5" y="68.5">A3</text>
<text x="56" y="68.5">A4</text>
<text x="56" y="71">A6</text>
<text x="86.2" y="68.5">B3</text>
<text x="86.2" y="71">B5</text>
<text x="111.5" y="71">B6</text>
<text x="111.5" y="68.5">B4</text>
<text x="142.4" y="71">MISO</text>
<text x="142.4" y="68.5">SCL</text>
<text x="165.6" y="71">MOSI</text>
<text x="166.6" y="68.5">SDA</text>
<text x="193" y="68.6">SCL</text>
<text x="193" y="71.1">MISO</text>
<text x="193" y="66.1">TXD</text>
<text x="216.2" y="71.1">MOSI</text>
<text x="217.1" y="66.1">RXD</text>
<text x="217.3" y="68.6">SDA</text>
<text x="30.5" y="73.6">A7</text>
<text x="86.2" y="73.6">B7</text>
<text x="142.4" y="76.1">CANH</text>
<text x="142.4" y="73.6">SCK</text>
<text x="165.4" y="76.1">CANL</text>
<text x="167.7" y="73.6">SS</text>
<text x="193" y="76.2">CANH</text>
<text x="193" y="73.7">SCK</text>
<text x="216.1" y="76.2">CANL</text>
<text x="218.4" y="73.7">SS</text>
<text x="258.9" y="76.2">CRX</text>
<text x="259.2" y="73.7">CTX</text>
<text x="257.6" y="78.8">CANH</text>
<text x="257.9" y="81.3">CANL</text>
<text x="32" y="113.2">RST</text>
<text x="134.2" y="113.2">TX_0</text>
<text x="133.9" y="115.7">RX_0</text>
<text x="32" y="120.8">ADDR0</text>
<text x="32" y="123.3">ADDR1</text>
<text x="132.4" y="120.8">ADDR3</text>
<text x="132.4" y="123.3">ADDR2</text>
<text x="32" y="131">A3</text>
<text x="32" y="128.4">A2</text>
<text x="135.4" y="128.4">IO0</text>
<text x="136.2" y="131">A7</text>
<text x="32" y="136">A5</text>
<text x="32" y="133.5">A4</text>
<text x="136.2" y="133.5">A6</text>
<text x="136.1" y="141.1">B1</text>
<text x="136.1" y="138.6">B0</text>
<text x="136.1" y="143.7">B2</text>
<text x="135" y="148.7">SDA</text>
<text x="136.1" y="146.2">B3</text>
<text x="135" y="151.3">SCL</text>
<text x="136.1" y="153.8">B7</text>
<text x="136.1" y="161.4">B4</text>
<text x="136.1" y="158.9">B5</text>
<text x="136.1" y="156.4">B6</text>
<text x="135.1" y="166.5">CTX</text>
<text x="136.2" y="164">A0</text>
<text x="134.8" y="169.1">CRX</text>
<text x="136.2" y="171.6">A1</text>
<text x="132" y="184.3">LED_MQTT</text>
<text x="134.7" y="181.8">WEB</text>
</g>
<g font-size="1.8" fill="#0000c2">
<text x="248" y="41.7">PRG</text>
<text x="245.7" y="51.8">TX</text>
<text x="245.5" y="54.4">RX</text>
<text x="227.2" y="86.6">https://www.aliexpress.com/item/32686393467.html</text>
<text x="244.2" y="85.2">Conn_01x06</text>
</g>
<g font-size="1.8" fill="#840084">
<text x="87.4" y="108.4">U</text>
<text x="87.4" y="111">ESP32-S3-WROOM-1</text>
</g>
</svg>
